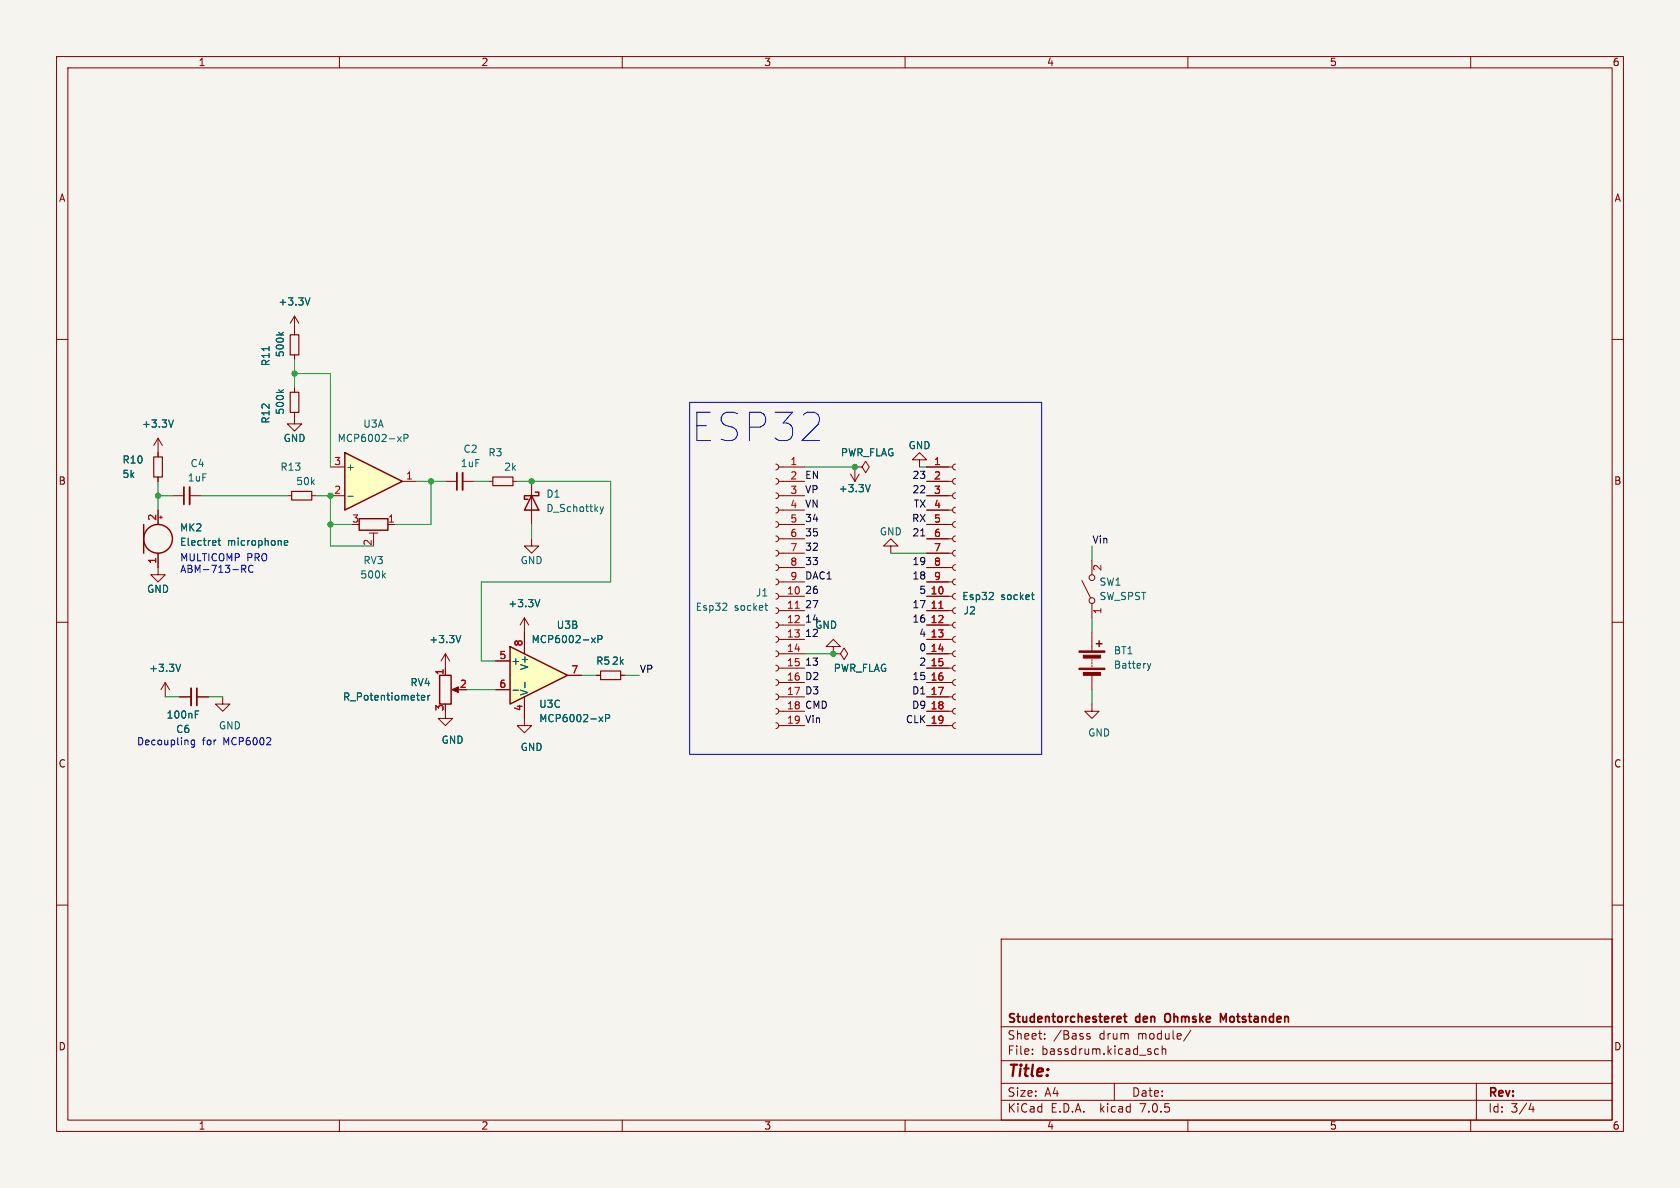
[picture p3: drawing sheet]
<svg xmlns="http://www.w3.org/2000/svg" width="297mm" height="210mm" viewBox="0 0 297 210" stroke-linecap="round" stroke-linejoin="round" font-family="sans-serif">
<path d="M0 0h297v210h-297z" fill="#f5f4ef" stroke="#f5f4ef" stroke-width=".18"/>
<g fill="none" stroke="#840000" stroke-width=".18">
<path d="M10 10h277v190h-277zM12 12h273v186h-273zM60 10v2M110 10v2M160 10v2M210 10v2M260 10v2M10 60h2M52.1 55.9l-.8 1.3M52.1 55.9v2.5M52.1 55.9l.7 1.3M285 60h2"/>
<path d="M27.9 77.5v3.3M27.9 77.5l-.7 1.2M27.9 77.5l.8 1.2M27.9 84.3v.8M30.5 87.6h2M33.5 87.6h2.1M50.8 87.6h.8M55.1 87.6h.8M10 110h2M285 110h2M29.2 120.7l-.8 1.2M29.2 120.7v2.5"/>
<path d="M29.2 120.7l.8 1.2M39.4 123.2v1.3h1.2l-1.2 1.2-1.3-1.2h1.3M10 160h2M285 160h2M177 166h108v32h-108zM60 198v2M110 198v2M160 198v2M177 194.5h108M177 191.5h108M177 187.5h108M177 181.5h108"/>
<path d="M182.5 186.3v.1M182.5 185.5v.1M184.7 183.6v.1M184.7 182.8v.1M192.7 182.8l-.4-.1-.2 .2 .1 .2 .5 .2v.3h-.6M197 191.5v3M204.8 185.5l-.4-.1-.3 .3v.4l.1 .2h.6M205.5 185.5l.2-.1 .3 .1 .1 .9M205.5 184.9v1.5M210 198v2M210.5 182.1l-1.3 2M260 198v2"/>
<path d="M261 191.5v6.5M270.7 195l-.4 1.1h.9M271 195.6v1"/>
</g>
<path d="M32.5 86.1v3.1M197.7 179.7l.4 .1 .1 .2-.7 .2M198.6 179.7h.6M198.8 179.2v1.3l.4 .2M198.1 180.6l-.4 .1M216.3 180.3l-.5-1.1v1.5" fill="none" stroke="#840000" stroke-width=".3"/>
<path d="M27.2 80.8h1.5v3.5h-1.5zM51.6 86.9h3.5v1.5h-3.5z" fill="none" stroke="#840000" stroke-width=".2"/>
<path d="M54.8 52.6l-.4 1.3M30.7 74.2l-.5 1.3M31.9 117.4l-.4 1.3" fill="none" stroke="#006464" stroke-width=".18"/>
<path d="M33.5 86.1v3.1" fill="none" stroke="#840000" stroke-width=".33"/>
<path d="M61 80l10.1 5.1-10.1 5.1z" fill="#ffffc2"/>
<path d="M61 80l10.1 5.1-10.1 5.1zM193.8 113.8h1M194.3 113.3v1" fill="none" stroke="#840000" stroke-width=".25"/>
<g fill="none" stroke="#840000" stroke-width=".18">
<path d="M52.1 58.4v.8M52.1 72.9v2h-1.3l1.3 1.3 1.2-1.3h-1.2M52.1 62.7v.8M52.1 68.6v.7M58.4 87.6h2.6M58.4 82.6h2.6M71.1 85.1h2.6M94 95.3v1.2h-1.3l1.3 1.3 1.2-1.3h-1.2M150.4 83.8l.7 1.3M151.1 82.6v2.5M151.9 83.8l-.8 1.3M162.6 81.3h-1.3l1.3-1.3 1.2 1.3h-1.2v1.3"/>
<path d="M163.8 85.1h4.6M163.8 87.6h4.6M163.8 82.6h4.6M163.8 97.8h4.6M163.8 95.3h4.6M163.8 92.7h4.6M163.8 90.2h4.6M168.9 99.8l-.3 .2-.2 .3 .1 .4 .4 .1M168.9 97.3l-.3 .1-.2 .4 .1 .3 .4 .2M168.9 94.7l-.3 .2-.2 .3 .1 .4 .4 .2M168.9 92.2l-.3 .1-.2 .4 .1 .4 .4 .1M168.9 89.7l-.3 .1-.2 .4 .1 .3 .4 .2"/>
<path d="M168.9 87.1l-.3 .2-.2 .3 .1 .4 .4 .1M168.9 84.6l-.3 .1-.2 .4 .1 .3 .4 .2M168.9 82l-.3 .2-.2 .3 .1 .4 .4 .2M193 99.1v2.5M92.7 109.2l-.8 1.3M92.7 109.2v2.6M92.7 109.2l.8 1.3M105.4 119.4h.8M109.7 119.4h.8M163.8 118.1h4.6M163.8 115.6h4.6M163.8 113h4.6"/>
<path d="M163.8 110.5h4.6M163.8 108h4.6M163.8 105.4h4.6M163.8 102.9h4.6M163.8 100.3h4.6M168.9 117.6l-.3 .1-.2 .4 .1 .4 .4 .1M168.9 115.1l-.3 .1-.2 .4 .1 .3 .4 .2M168.9 112.5l-.3 .2-.2 .3 .1 .4 .4 .1M168.9 110l-.3 .1-.2 .4 .1 .3 .4 .2M168.9 107.4l-.3 .2-.2 .3 .1 .4 .4 .2M168.9 104.9l-.3 .1-.2 .4 .1 .4 .4 .1M168.9 102.4l-.3 .1-.2 .4 .1 .3 .4 .2"/>
<path d="M191.3 102.6l1.5 3.1M193 106.7v2.5M193 111.8v3.3M193 116.6v.2M193 117.1v.2M193 117.6v.3M193 119.4v2.5M163.8 128.3h4.6M163.8 125.7h4.6M163.8 123.2h4.6M163.8 120.7h4.6M168.9 127.8l-.3 .1-.2 .4 .1 .3 .4 .2"/>
<path d="M168.9 125.2l-.3 .2-.2 .3 .1 .4 .4 .1M168.9 122.7l-.3 .1-.2 .4 .1 .3 .4 .2M168.9 120.1l-.3 .2-.2 .3 .1 .4 .4 .2M193 124.5v1.2h1.3l-1.3 1.3-1.2-1.3h1.2"/>
<circle cx="193" cy="106.2" r=".51"/>
<circle cx="193" cy="102.1" r=".51"/>
</g>
<g fill="none" stroke="#006464" stroke-width=".18">
<path d="M49.3 58.7l.4 .5M50.1 58.7l-.5 .4M49.3 68.9l.4 .5M50.1 68.9l-.5 .4M70.3 77.2l.6 .8M70.9 77.2l-.6 .8M71.4 77.4h.6l.1-.2v-.3l-.7-.1v1.2M61.5 87.7h1M153.9 85.7l-.5 1.2M95.4 106l-.4 1.3M174.8 106h.8M175.6 104.8v.5"/>
<path d="M182.3 105.1h.5M182.6 105.9l.2 .1M202.8 117.3l.4 .8M203.2 118.1l-.2 .3M203.5 117.3l-.3 .8"/>
</g>
<path d="M51.3 59.2h1.5v3.5h-1.5zM51.3 69.3h1.5v3.6h-1.5zM106.2 118.6h3.5v1.5h-3.5z" fill="none" stroke="#840000" stroke-width=".2"/>
<g fill="#840000" stroke="#840000" stroke-width=".18">
<path d="M190.8 118.1h4.5v.3h-4.5z"/>
<path d="M190.8 115.1h4.5v.2h-4.5z"/>
<path d="M191.5 118.9h3.1v.5h-3.1z"/>
<path d="M191.5 115.8h3.1v.5h-3.1z"/>
</g>
<path d="M166 107.5h.7" fill="none" stroke="#a90000" stroke-width=".18"/>
<path d="M90.2 114.3l10.1 5.1-10.1 5.1z" fill="#ffffc2"/>
<g fill="none" stroke="#840000" stroke-width=".25">
<path d="M25.4 92.7v5.1M63.5 91.7h5.1v2h-5.1zM94 87.6l1.2 2.6h-2.5zM94.6 87h.6v.6h-2.5v.7h.6M77.7 119.4h2.1v5.1h-2.1zM90.2 114.3l10.1 5.1-10.1 5.1z"/>
<circle cx="27.9" cy="95.2" r="2.54"/>
</g>
<g fill="none" stroke="#840000" stroke-width=".18">
<path d="M52.1 58.4v.8M52.1 62.7v.8M52.1 68.6v.7M52.1 72.9v.8M27.9 97.8v3.8h-1.2l1.2 1.3 1.3-1.3h-1.3M27.9 80v.8M27.9 84.3v.8M27.9 90.2v2.5M28.2 91.4h.5M28.4 91.2v.5M65.3 94.2h1.5M66 94.2v1.1"/>
<path d="M68.6 92.7h1.2M78.7 85.1h2.1M81.8 85.1h2M86.4 85.1h.7M90.7 85.1h.7M94 85.1v7.6M137.2 99.8l.3 .2 .2 .3-.2 .4-.3 .1M137.2 97.3l.3 .1 .2 .4-.2 .4-.3 .1M137.2 94.7l.3 .2 .2 .4-.2 .3-.3 .2M137.2 92.2l.3 .2 .2 .3-.2 .4-.3 .1M137.2 89.7l.3 .1 .2 .4-.2 .3-.3 .2M137.2 87.1l.3 .2 .2 .3-.2 .4-.3 .1"/>
<path d="M137.2 84.6l.3 .1 .2 .4-.2 .4-.3 .1M137.2 82l.3 .2 .2 .4-.2 .3-.3 .2M137.7 85.1h4.5M137.7 97.8h4.5M137.7 95.3h4.5M137.7 92.7h4.5M137.7 90.2h4.5M137.7 87.6h4.5M137.7 82.6h4.5M151.1 82.6h1.3l.6-1.1 .7 1.1-.7 1-.6-1M151.1 82.6h.1M157.5 96.5h-1.3l1.3-1.2 1.2 1.2h-1.2v1.3"/>
<path d="M163.8 85.1h3.8M163.8 97.8h3.8M163.8 95.3h3.8M163.8 92.7h3.8M163.8 90.2h3.8M163.8 87.6h3.8M163.8 82.6h3.8M78.7 115.6l-.7 1.2M78.7 115.6v3.8M78.7 115.6l.8 1.2M87.6 116.8h2.6M92.7 111.8v3.8"/>
<path d="M100.3 119.4h2.6M105.4 119.4h.8M109.7 119.4h.8M137.2 117.6l.3 .2 .2 .3-.2 .4-.3 .1M137.2 115.1l.3 .1 .2 .4-.2 .3-.3 .2M137.2 112.5l.3 .2 .2 .3-.2 .4-.3 .1M137.2 110l.3 .1 .2 .4-.2 .4-.3 .1M137.2 107.4l.3 .2 .2 .4-.2 .3-.3 .2M137.2 104.9l.3 .2 .2 .3-.2 .4-.3 .1M137.2 102.4l.3 .1 .2 .4-.2 .3-.3 .2M137.7 118.1h4.5M137.7 115.6h4.5"/>
<path d="M137.7 113h4.5M137.7 110.5h4.5M137.7 108h4.5M137.7 105.4h4.5M137.7 102.9h4.5M137.7 100.3h4.5M147.3 115.6h1.3l.6-1 .7 1-.7 1-.6-1M147.3 115.6h.1M147.3 114.3h1.3l-1.3-1.3-1.3 1.3h1.3v1.3M163.8 118.1h3.8M163.8 115.6h3.8M163.8 113h3.8"/>
<path d="M163.8 110.5h3.8M163.8 108h3.8M163.8 105.4h3.8M163.8 102.9h3.8M163.8 100.3h3.8M31.7 123.2h2.1M34.8 123.2h2M78.7 125.7v1.3h1.3l-1.3 1.3-1.2-1.3h1.2M80.3 121.9h1M87.6 121.9h2.6M92.7 123.2v5.1h1.3l-1.3 1.2-1.3-1.2h1.3M137.2 127.8l.3 .1 .2 .4-.2 .3-.3 .2"/>
<path d="M137.2 125.2l.3 .2 .2 .3-.2 .4-.3 .1M137.2 122.7l.3 .1 .2 .4-.2 .4-.3 .1M137.2 120.1l.3 .2 .2 .4-.2 .3-.3 .2M137.7 123.2h4.5M137.7 128.3h4.5M137.7 125.7h4.5M137.7 120.7h4.5M163.8 123.2h3.8M163.8 128.3h3.8M163.8 125.7h3.8M163.8 120.7h3.8"/>
</g>
<g fill="none" stroke="#006464" stroke-width=".18">
<path d="M49.3 58.7l.4 .5M50.1 58.7l-.5 .4M54.8 52.6l-.4 1.3M30.7 74.2l-.5 1.3M49.3 68.9l.4 .5M50.1 68.9l-.5 .4M38.5 95.6h.5M38.7 95.1v1.1l.3 .2M50.3 96l.6-.1-.1-.3h-.4l-.1 .1v.6h.5M106.1 89.6l.3 .8M106.4 90.4l-.3 .5M106.7 89.6l-.3 .8"/>
<path d="M153.9 85.7l-.5 1.2M31.9 117.4l-.4 1.3M67.8 101.7l.3 .5M68.1 101.3l-.5 .5M81.5 112.3l-.5 1.3M95.4 106l-.4 1.3M104.6 112.8l.6 .8M105.2 112.8l-.6 .8M105.7 113l.6-.1 .1-.1v-.3l-.7-.2v1.3M127.7 107.9h.8M128.4 106.7v.5M135.2 107h.5"/>
<path d="M135.5 107.8l.2 .1M174.8 106h.8M175.6 104.8v.5M182.3 105.1h.5M182.6 105.9l.2 .1M34.5 125.7h.6M74.5 123.3l.6-.1-.1-.2-.3-.1-.2 .2 .1 .6h.4M75.6 122.9v.9M76 122.9l-.4 .3M90.7 122h1M92.8 120.6v1M105.9 126.7l.7 .9"/>
<path d="M106.6 126.7l-.7 .9M107.1 127l.6-.1 .1-.2-.1-.3-.6-.1v1.3"/>
</g>
<path d="M81.8 83.6v3M33.8 121.7v3" fill="none" stroke="#840000" stroke-width=".33"/>
<path d="M80.8 83.6v3M34.8 121.7v3" fill="none" stroke="#840000" stroke-width=".3"/>
<path d="M87.1 84.3h3.6v1.6h-3.6z" fill="none" stroke="#840000" stroke-width=".2"/>
<path d="M140.6 107.5h.7M166 107.5h.7" fill="none" stroke="#a90000" stroke-width=".18"/>
<path d="M79.9 121.9l1.1-.5v1z" fill="#840000" stroke="#840000" stroke-width=".18"/>
<path d="M121.9 71.1h62.2v62.3h-62.2zM43.2 99.9l.3 .3-.1 .3-.7 .1M44.4 99.9a.66 .66 0 0 0-.5 .7 .66 .66 0 0 0 .6 .6l.2-.1M44.5 99.9l.2 .1M43 100.6l.5 .6M34.4 130.8v1l-.3 .3-.3-.1M34.4 130.9l-.4-.1-.2 .3 .1 .5h.5M47.1 131.7h.8M47.8 130.5v.4" fill="none" stroke="#0000c2" stroke-width=".18"/>
<g fill="none" stroke="#009600" stroke-width=".18">
<path d="M52.1 66h6.3v16.6M52.1 63.5v5.1M27.9 87.6h2.6M27.9 85.1v5.1M35.6 87.6h15.2M55.9 87.6h2.5v8.9h7.6M58.4 92.7h3.8M73.7 85.1h5M76.2 85.1v7.6h-6.4M83.8 85.1h2.6M91.4 85.1h16.5v17.8h-22.8v13.9h2.5M94 92.7v2.6"/>
<path d="M142.2 82.6h8.9M157.5 97.8h6.3M162.6 82.6h1.2M193 96.5v2.6M102.9 119.4h2.5M110.5 119.4h2.5M142.2 115.6h5.1M193 109.2v2.6M29.2 123.2h2.5M36.8 123.2h2.6M82.5 121.9h5.1M193 121.9v2.6"/>
</g>
<g fill="#009600" stroke="#009600" stroke-width=".18">
<circle cx="151.1" cy="82.6" r=".46"/>
<circle cx="58.4" cy="92.7" r=".46"/>
<circle cx="58.4" cy="87.6" r=".46"/>
<circle cx="27.9" cy="87.6" r=".46"/>
<circle cx="52.1" cy="66" r=".46"/>
<circle cx="147.3" cy="115.6" r=".46"/>
<circle cx="76.2" cy="85.1" r=".46"/>
<circle cx="94" cy="85.1" r=".46"/>
</g>
<text font-size="7" fill="#0000c2" x="121.9" y="78.5">ESP32</text>
<text font-size="2.8" fill="#840000" x="178" y="190.8">Title:</text>
<g font-size="2.1" fill="#840000">
<text x="178" y="183.9">Sheet:</text>
<text x="178" y="181.1">Studentorchesteret</text>
<text x="186.2" y="183.9">/Bass</text>
<text x="194.2" y="183.9">drum</text>
<text x="200.7" y="181.1">den</text>
<text x="201.1" y="183.9">module/</text>
<text x="206.3" y="181.1">Ohmske</text>
<text x="216.6" y="181.1">Motstanden</text>
<text x="178" y="186.6">File:</text>
<text x="184" y="186.6">bassdrum.kicad_sch</text>
<text x="178" y="196.8">KiCad</text>
<text x="178" y="194">Size:</text>
<text x="184.6" y="194">A4</text>
<text x="185.7" y="196.8">E.D.A.</text>
<text x="194.4" y="196.8">kicad</text>
<text x="200" y="194">Date:</text>
<text x="201.5" y="196.8">7.0.5</text>
<text x="263" y="194.2">Rev:</text>
<text x="263" y="196.8">Id:</text>
<text x="267" y="196.8">3/4</text>
</g>
<g font-size="1.8" fill="#840000">
<text x="35" y="11.8">1</text>
<text x="85" y="11.8">2</text>
<text x="135" y="11.8">3</text>
<text x="185" y="11.8">4</text>
<text x="235" y="11.8">5</text>
<text x="285" y="11.8">6</text>
<text x="10.4" y="35.8">A</text>
<text x="285.4" y="35.8">A</text>
<text x="10.3" y="85.8">B</text>
<text x="285.3" y="85.8">B</text>
<text x="10.3" y="135.8">C</text>
<text x="285.3" y="135.8">C</text>
<text x="10.3" y="185.8">D</text>
<text x="285.3" y="185.8">D</text>
<text x="35" y="199.8">1</text>
<text x="85" y="199.8">2</text>
<text x="135" y="199.8">3</text>
<text x="185" y="199.8">4</text>
<text x="235" y="199.8">5</text>
<text x="285" y="199.8">6</text>
</g>
<g font-size="1.8" fill="#006464">
<text x="49.2" y="54.2">+3.3V</text>
<text x="47.8" y="64.8" transform="rotate(-90 47.8 64.8)">R11</text>
<text x="50.4" y="63.2" transform="rotate(-90 50.4 63.2)">500k</text>
<text x="25" y="75.8">+3.3V</text>
<text x="47.8" y="74.9" transform="rotate(-90 47.8 74.9)">R12</text>
<text x="50.4" y="73.4" transform="rotate(-90 50.4 73.4)">500k</text>
<text x="64.2" y="75.8">U3A</text>
<text x="21.6" y="82.1">R10</text>
<text x="33.6" y="82.7">C4</text>
<text x="49.5" y="83.4">R13</text>
<text x="50.1" y="78.3">GND</text>
<text x="59.6" y="78.3">MCP6002-xP</text>
<text x="61.1" y="83.4">+</text>
<text x="81.4" y="82.7">1uF</text>
<text x="81.9" y="80.2">C2</text>
<text x="86.3" y="80.8">R3</text>
<text x="89.1" y="83.4">2k</text>
<text x="148.6" y="80.8">PWR_FLAG</text>
<text x="160.6" y="79.6">GND</text>
<text x="21.6" y="84.6">5k</text>
<text x="33.1" y="85.3">1uF</text>
<text x="52.3" y="85.9">50k</text>
<text x="96.5" y="88.1">D1</text>
<text x="148.2" y="87.2">+3.3V</text>
<text x="31.8" y="94.1">MK2</text>
<text x="96.5" y="90.7">D_Schottky</text>
<text x="155.5" y="94.8">GND</text>
<text x="31.8" y="96.6">Electret</text>
<text x="40.2" y="96.6">microphone</text>
<text x="64.2" y="99.9">RV3</text>
<text x="92" y="99.9">GND</text>
<text x="25.9" y="105">GND</text>
<text x="63.6" y="102.4">500k</text>
<text x="89.8" y="107.5">+3.3V</text>
<text x="133.6" y="105.6">J1</text>
<text x="170.1" y="106.2">Esp32</text>
<text x="176.9" y="106.2">socket</text>
<text x="194.3" y="103.7">SW1</text>
<text x="194.3" y="106.2">SW_SPST</text>
<text x="75.8" y="113.9">+3.3V</text>
<text x="93.9" y="113.9">MCP6002-xP</text>
<text x="98.4" y="111.3">U3B</text>
<text x="122.9" y="108.1">Esp32</text>
<text x="129.8" y="108.1">socket</text>
<text x="142.2" y="112.7">12</text>
<text x="142.2" y="110.1">14</text>
<text x="144.1" y="111.3">GND</text>
<text x="170.3" y="108.8">J2</text>
<text x="26.3" y="118.9">+3.3V</text>
<text x="90.3" y="117.7">+</text>
<text x="93.5" y="118.5" transform="rotate(-90 93.5 118.5)">V+</text>
<text x="105.3" y="117.7">R5</text>
<text x="108.1" y="117.7">2k</text>
<text x="147.3" y="118.9">PWR_FLAG</text>
<text x="196.9" y="115.8">BT1</text>
<text x="196.9" y="118.4">Battery</text>
<text x="60.6" y="124">R_Potentiometer</text>
<text x="72.5" y="121.5">RV4</text>
<text x="93.5" y="123.1" transform="rotate(-90 93.5 123.1)">V-</text>
<text x="95.3" y="125.3">U3C</text>
<text x="29.4" y="127.2">100nF</text>
<text x="31.1" y="129.7">C6</text>
<text x="38.6" y="129.1">GND</text>
<text x="78" y="131.6">GND</text>
<text x="95.3" y="127.8">MCP6002-xP</text>
<text x="192.3" y="130.4">GND</text>
<text x="92" y="132.9">GND</text>
</g>
<g font-size="1.8" fill="#a90000">
<text x="59" y="82.3">3</text>
<text x="139.7" y="82.3">1</text>
<text x="165.1" y="82.3">1</text>
<text x="59" y="87.4">2</text>
<text x="71.7" y="84.8">1</text>
<text x="139.7" y="84.8">2</text>
<text x="139.7" y="87.4">3</text>
<text x="139.7" y="89.9">4</text>
<text x="165.1" y="84.8">2</text>
<text x="165.1" y="87.4">3</text>
<text x="165.1" y="89.9">4</text>
<text x="27.7" y="92.1" transform="rotate(-90 27.7 92.1)">2</text>
<text x="62.2" y="92.5">3</text>
<text x="68.5" y="92.5">1</text>
<text x="139.7" y="92.5">5</text>
<text x="139.7" y="95">6</text>
<text x="165.1" y="92.5">5</text>
<text x="165.1" y="95">6</text>
<text x="27.7" y="99.7" transform="rotate(-90 27.7 99.7)">1</text>
<text x="65.8" y="96.6" transform="rotate(-90 65.8 96.6)">2</text>
<text x="139.7" y="97.5">7</text>
<text x="139.7" y="100.1">8</text>
<text x="165.1" y="97.5">7</text>
<text x="165.1" y="100.1">8</text>
<text x="194.9" y="101" transform="rotate(-90 194.9 101)">2</text>
<text x="139.1" y="105.2">10</text>
<text x="139.1" y="107.7">11</text>
<text x="139.7" y="102.6">9</text>
<text x="164.5" y="105.2">10</text>
<text x="164.5" y="107.7">11</text>
<text x="165.1" y="102.6">9</text>
<text x="139.1" y="110.2">12</text>
<text x="139.1" y="112.8">13</text>
<text x="164.5" y="110.2">12</text>
<text x="164.5" y="112.8">13</text>
<text x="194.9" y="108.6" transform="rotate(-90 194.9 108.6)">1</text>
<text x="78.5" y="119.4" transform="rotate(-90 78.5 119.4)">1</text>
<text x="88.2" y="116.6">5</text>
<text x="92.5" y="114.3" transform="rotate(-90 92.5 114.3)">8</text>
<text x="100.9" y="119.1">7</text>
<text x="139.1" y="115.3">14</text>
<text x="139.1" y="117.9">15</text>
<text x="164.5" y="115.3">14</text>
<text x="164.5" y="117.9">15</text>
<text x="78.5" y="125.8" transform="rotate(-90 78.5 125.8)">3</text>
<text x="81.2" y="121.7">2</text>
<text x="88.2" y="121.7">6</text>
<text x="92.5" y="125.8" transform="rotate(-90 92.5 125.8)">4</text>
<text x="164.5" y="120.4">16</text>
<text x="164.5" y="122.9">17</text>
<text x="164.5" y="125.5">18</text>
<text x="164.5" y="128">19</text>
</g>
<g font-size="1.8" fill="#0f0f0f">
<text x="142.2" y="89.8">VN</text>
<text x="142.2" y="84.7">EN</text>
<text x="142.2" y="87.3">VP</text>
<text x="161.3" y="84.7">23</text>
<text x="161.3" y="87.3">22</text>
<text x="161.5" y="89.8">TX</text>
<text x="142.2" y="94.9">35</text>
<text x="142.2" y="92.4">34</text>
<text x="161.2" y="92.4">RX</text>
<text x="161.3" y="94.9">21</text>
<text x="142.2" y="97.4">32</text>
<text x="142.2" y="100">33</text>
<text x="161.3" y="100">19</text>
<text x="193" y="96.2">Vin</text>
<text x="142.2" y="102.5">DAC1</text>
<text x="142.2" y="105.1">26</text>
<text x="142.2" y="107.6">27</text>
<text x="161.3" y="102.5">18</text>
<text x="161.3" y="107.6">17</text>
<text x="162.5" y="105.1">5</text>
<text x="161.3" y="110.1">16</text>
<text x="162.5" y="112.7">4</text>
<text x="113" y="119">VP</text>
<text x="142.2" y="117.8">13</text>
<text x="162.5" y="115.2">0</text>
<text x="162.5" y="117.8">2</text>
<text x="139.1" y="120.4">16 D2</text>
<text x="139.1" y="122.9">17 D3</text>
<text x="139.1" y="125.5">18 CMD</text>
<text x="161.2" y="122.8">D1</text>
<text x="161.2" y="125.4">D9</text>
<text x="161.3" y="120.3">15</text>
<text x="139.1" y="128">19 Vin</text>
<text x="160.1" y="127.9">CLK 19</text>
</g>
<g font-size="1.8" fill="#0000c2">
<text x="31.7" y="99.3">MULTICOMP PRO</text>
<text x="31.7" y="101.4">ABM-713-RC</text>
<text x="24.1" y="131.8">Decoupling</text>
<text x="35.7" y="131.8">for</text>
<text x="39.4" y="131.8">MCP6002</text>
</g>
</svg>
